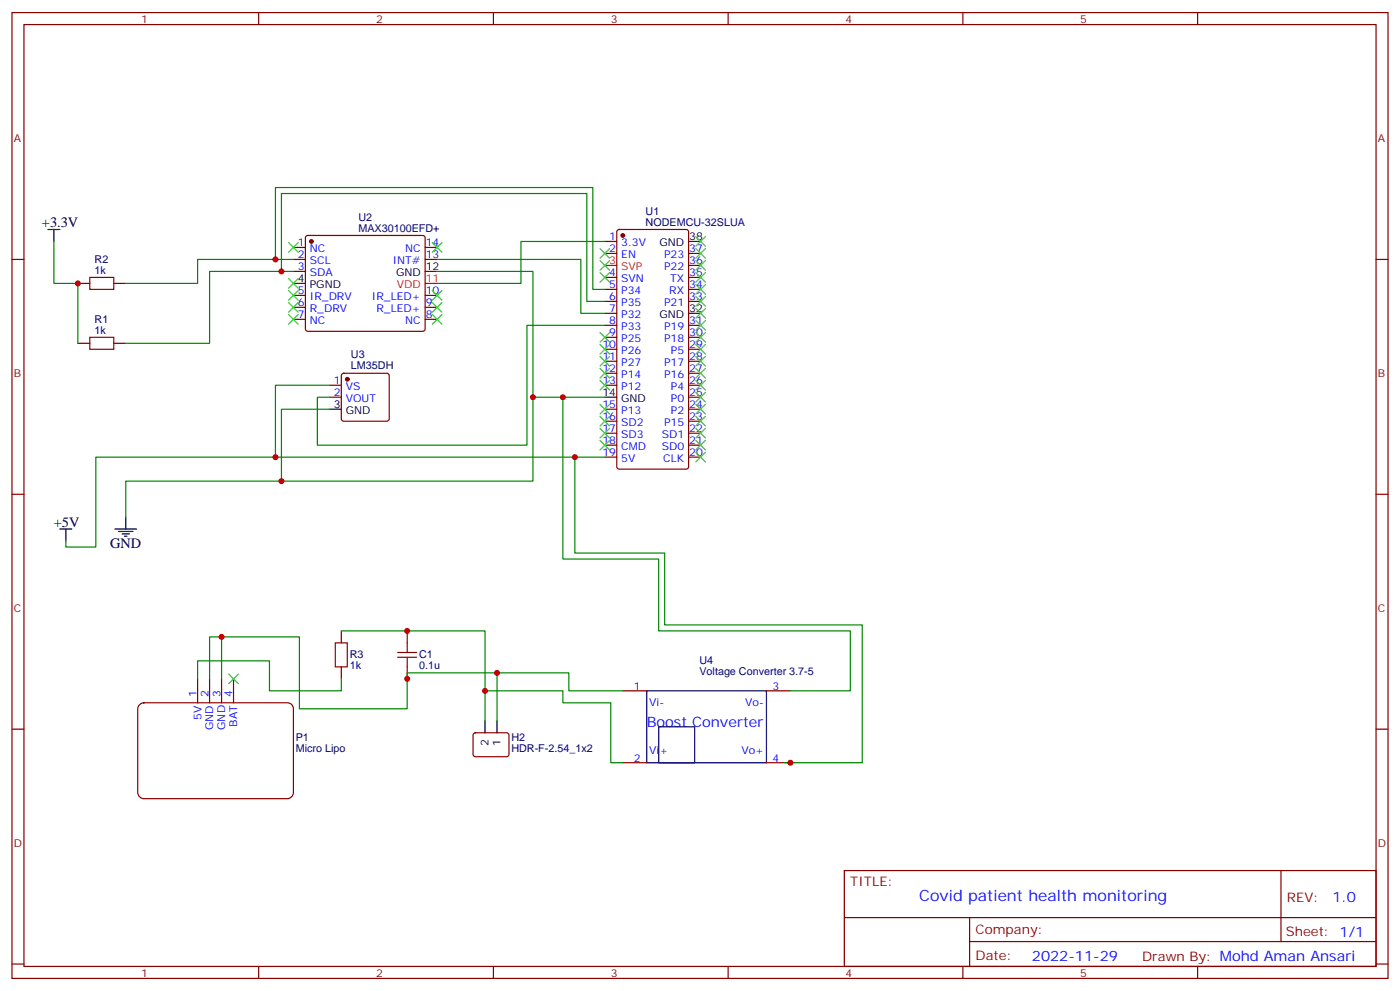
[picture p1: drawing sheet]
<svg xmlns="http://www.w3.org/2000/svg" width="412mm" height="292mm" viewBox="0 0 412 292" stroke-linecap="round" stroke-linejoin="round" font-family="sans-serif">
<g fill="none" stroke="#870000" stroke-width=".35">
<path d="M3.5 3.7h405.4v284.3h-405.4zM7.1 7.2h398.2v277.3h-398.2zM76.2 3.7v3.5M145.3 3.7v3.5M214.5 3.7v3.5M283.6 3.7v3.5M352.8 3.7v3.5M3.5 76.4h3.6M86.4 76.4h3.6M86.4 72.8h3.6M86.4 79.9h3.6M90.2 69.5l.5-.2h33.8l.5 .2 .2 .5v26.8l-.2 .5-.5 .2h-33.8l-.5-.2-.2-.5v-26.8z"/>
<path d="M125.2 76.4h3.6M125.2 72.8h3.6M178.2 71.1h3.5M178.2 74.6h3.5M181.9 67.8l.5-.2h19.7l.7 .4v69.4l-.4 .7h-20l-.7-.4v-69.4zM202.8 74.6h3.6M202.8 78.1h3.6M405.3 76.4h3.6M22.9 83.4h3.6M33.5 83.4h3.5M86.4 87h3.6M86.4 90.5h3.6"/>
<path d="M86.4 94h3.6M125.2 87h3.6M125.2 90.5h3.6M125.2 94h3.6M178.2 81.7h3.5M178.2 85.2h3.5M178.2 88.7h3.5M178.2 92.3h3.5M178.2 95.8h3.5M178.2 99.3h3.5M202.8 81.7h3.6M202.8 85.2h3.6"/>
<path d="M202.8 88.7h3.6M202.8 95.8h3.6M202.8 99.3h3.6M22.9 101.1h3.6M33.5 101.1h3.5M97 113.4h3.5M97 116.9h3.5M100.8 110.1l.4-.2h12.7l.5 .2 .3 .5v12.7l-.3 .5-.5 .2h-12.7l-.5-.2-.2-.5v-12.7zM178.2 102.8h3.5M178.2 106.4h3.5M178.2 109.9h3.5M178.2 113.4h3.5"/>
<path d="M202.8 102.8h3.6M202.8 106.4h3.6M202.8 109.9h3.6M202.8 113.4h3.6M202.8 116.9h3.6M178.2 120.5h3.5M178.2 124h3.5M178.2 127.5h3.5M178.2 131.1h3.5M178.2 134.6h3.5M202.8 120.5h3.6M202.8 124h3.6"/>
<path d="M202.8 127.5h3.6M202.8 131.1h3.6M202.8 134.6h3.6M3.5 145.5h3.6M405.3 145.5h3.6M58.2 199.8v7.1M61.7 199.8v7.1M65.3 199.8v7.1M68.8 199.8v7.1M100.5 185.7v3.6M100.5 196.3v3.5M119.9 185.7v3.6"/>
<path d="M119.9 196.3v3.5M3.5 214.7h3.6M41.2 207.4l1.1-.5h42.4a1.76 1.76 0 0 1 1.7 1.8v24.7a1.89 1.89 0 0 1-1.7 1.7h-42.4a1.89 1.89 0 0 1-1.7-1.7v-24.7zM139.6 215.9l.5-.2 9.4 .1 .4 .6v5.9l-.7 .5-9.4-.1-.5-.6v-5.7zM183.4 203.4h7.1M225.8 203.4h7M405.3 214.7h3.6M183.4 224.5h7.1M225.8 224.5h7M248.7 256.3h156.6v28.2h-156.6zM377.3 256.3v20.9M248.7 270.1h156.5"/>
<path d="M285.6 277.2h119.6M285.6 270.1v14.2M3.5 283.8h3.6M76.2 284.5v3.5M145.3 284.5v3.5M214.5 284.5v3.5M283.6 284.5v3.5M352.8 284.5v3.5M405.3 283.8h3.6"/>
</g>
<g fill="#870000" stroke="#870000" stroke-width=".35">
<circle cx="183.4" cy="69.3" r=".53"/>
<circle cx="91.7" cy="71.1" r=".53"/>
<circle cx="102.3" cy="111.7" r=".53"/>
</g>
<path d="M178.2 78.1h3.5M125.2 83.4h3.6" fill="none" stroke="#f00" stroke-width=".35"/>
<g fill="none" stroke="#000" stroke-width=".35">
<path d="M14.1 67.6h3.5M15.9 67.6v3.5M125.2 79.9h3.6M202.8 71.1h3.6M86.4 83.4h3.6M202.8 92.3h3.6M178.2 116.9h3.5M97 120.5h3.5M17.6 155.8h3.6M19.4 155.8v3.5M33.9 155.8h6.3M34.9 156.5h4.3"/>
<path d="M36 157.2h2.1M36.7 157.9h.7M37 152.2v3.6M142.9 212.2v3.5M146.4 212.2v3.5M190.5 203.4h35.3v21.1h-35.3zM194 214h10.6v10.5h-10.6z"/>
</g>
<path d="M26.5 99.3h7v3.5h-7zM26.5 81.7h7v3.5h-7zM98.8 189.3h3.5v7h-3.5zM117.1 193.5h5.7M117.1 192.1h5.7M119.9 189.3v2.8M119.9 193.5v2.8" fill="none" stroke="#a10000" stroke-width=".35"/>
<g fill="none" stroke="#008700" stroke-width=".35">
<path d="M15.9 71.1v12.3h7v17.7M81.1 76.4v-21.2h93.5v30h3.6M82.9 79.9v-22.9h90v31.7h5.3M86.4 76.4h-28.2v7h-21.2M86.4 79.9h-24.7v21.2h-24.7M128.8 79.9h28.2v37h21.2M128.8 76.4h42.3v15.9h7.1M178.2 71.1h-24.7v12.3h-24.7M178.2 95.8h-23v35.3h-61.7v-14.2h3.5M97 113.4h-15.9v21.2M157 116.9v24.7h-120v10.6M165.8 116.9v47.7h28.2v21.1h56.5v17.7h-17.7"/>
<path d="M97 120.5h-14.1v21.1M169.3 134.6v28.2h26.5v21.2h58.2v40.5h-22.9M178.2 134.6h-150v26.4h-8.8v-1.7M58.2 199.8v-5.2h21.2v8.8h21.1v-3.6M61.7 199.8v-12.3h3.6v12.3M65.3 187.5h22.9v21.2h31.7v-10.6h26.5v14.1M100.5 185.7h42.4v26.5M146.4 198.1h21.2v5.3h15.8M142.9 203.4h22.9v3.5h14.1v17.6h3.5"/>
</g>
<g fill="none" stroke="#3c3" stroke-width=".35">
<path d="M85 71.4l2.8 2.9M87.8 71.4l-2.8 2.9M127.4 71.4l2.8 2.9M130.2 71.4l-2.8 2.9M176.7 73.2l2.9 2.8M176.7 76.7l2.9 2.9M179.6 73.2l-2.9 2.8M179.6 76.7l-2.9 2.9M205 76.7l2.8 2.9M205 73.2l2.8 2.8M205 69.7l2.8 2.8M207.8 69.7l-2.8 2.8"/>
<path d="M207.8 73.2l-2.8 2.8M207.8 76.7l-2.8 2.9M85 92.6l2.8 2.8M85 89.1l2.8 2.8M85 85.5l2.8 2.9M85 82l2.8 2.8M87.8 92.6l-2.8 2.8M87.8 89.1l-2.8 2.8M87.8 85.5l-2.8 2.9M87.8 82l-2.8 2.8M127.4 92.6l2.8 2.8M127.4 89.1l2.8 2.8"/>
<path d="M127.4 85.5l2.8 2.9M130.2 92.6l-2.8 2.8M130.2 89.1l-2.8 2.8M130.2 85.5l-2.8 2.9M176.7 80.3l2.9 2.8M176.7 97.9l2.9 2.8M179.6 80.3l-2.9 2.8M179.6 97.9l-2.9 2.8M205 87.3l2.8 2.8M205 83.8l2.8 2.8M205 80.3l2.8 2.8M205 90.8l2.8 2.9"/>
<path d="M205 94.4l2.8 2.8M205 97.9l2.8 2.8M207.8 80.3l-2.8 2.8M207.8 83.8l-2.8 2.8M207.8 94.4l-2.8 2.8M207.8 97.9l-2.8 2.8M207.8 87.3l-2.8 2.8M207.8 90.8l-2.8 2.9M176.7 101.4l2.9 2.8M176.7 105l2.9 2.8M176.7 108.5l2.9 2.8M176.7 112l2.9 2.8"/>
<path d="M176.7 119.1l2.9 2.8M179.6 101.4l-2.9 2.8M179.6 105l-2.9 2.8M179.6 108.5l-2.9 2.8M179.6 112l-2.9 2.8M179.6 119.1l-2.9 2.8M205 119.1l2.8 2.8M205 115.5l2.8 2.9M205 112l2.8 2.8M205 101.4l2.8 2.8M205 105l2.8 2.8M205 108.5l2.8 2.8"/>
<path d="M207.8 101.4l-2.8 2.8M207.8 119.1l-2.8 2.8M207.8 115.5l-2.8 2.9M207.8 112l-2.8 2.8M207.8 105l-2.8 2.8M207.8 108.5l-2.8 2.8M176.7 122.6l2.9 2.8M176.7 126.1l2.9 2.8M176.7 129.6l2.9 2.9M179.6 122.6l-2.9 2.8M179.6 126.1l-2.9 2.8M179.6 129.6l-2.9 2.9"/>
<path d="M205 126.1l2.8 2.8M205 129.6l2.8 2.9M205 133.2l2.8 2.8M205 122.6l2.8 2.8M207.8 133.2l-2.8 2.8M207.8 129.6l-2.8 2.9M207.8 126.1l-2.8 2.8M207.8 122.6l-2.8 2.8M67.4 198.4l2.8 2.9M70.2 198.4l-2.8 2.9"/>
</g>
<g fill="#c00">
<circle cx="157" cy="116.9" r=".88"/>
<circle cx="22.9" cy="83.4" r=".88"/>
<circle cx="81.1" cy="76.4" r=".88"/>
<circle cx="82.9" cy="79.9" r=".88"/>
<circle cx="81.1" cy="134.6" r=".88"/>
<circle cx="82.9" cy="141.6" r=".88"/>
<circle cx="169.3" cy="134.6" r=".88"/>
<circle cx="232.8" cy="224.5" r=".88"/>
<circle cx="165.8" cy="116.9" r=".88"/>
<circle cx="119.9" cy="185.7" r=".88"/>
<circle cx="65.3" cy="187.5" r=".88"/>
<circle cx="119.9" cy="199.8" r=".88"/>
<circle cx="146.4" cy="198.1" r=".88"/>
<circle cx="142.9" cy="203.4" r=".88"/>
</g>
<text font-size="4.6" fill="#00f" x="270.8" y="265.3">Covid patient health monitoring</text>
<g font-size="4.2">
<text x="12.3" y="66.9">+3.3V</text>
<text x="15.9" y="155">+5V</text>
<text x="32.5" y="161.4">GND</text>
</g>
<g font-size="4.2" fill="#00f">
<text x="190.5" y="214">Boost Converter</text>
<text x="392.5" y="265.6">1.0</text>
<text x="304" y="282.9">2022-11-29</text>
</g>
<g font-size="3.9" fill="#800">
<text x="250.5" y="260.9">TITLE:</text>
<text x="379.1" y="265.6">REV:</text>
<text x="287.4" y="275.1">Company:</text>
<text x="378.7" y="275.7">Sheet: 1/1</text>
<text x="287.4" y="282.8">Date:</text>
<text x="336.4" y="282.8">Drawn By: Mohd Aman Ansari</text>
</g>
<g font-size="3.2" fill="#800">
<text x="41.6" y="6.7">1</text>
<text x="110.8" y="6.7">2</text>
<text x="179.9" y="6.7">3</text>
<text x="249.1" y="6.7">4</text>
<text x="318.2" y="6.7">5</text>
<text x="4.1" y="41.8">A</text>
<text x="405.9" y="41.8">A</text>
<text x="4.1" y="110.9">B</text>
<text x="405.9" y="110.9">B</text>
<text x="4.1" y="180.1">C</text>
<text x="405.9" y="180.1">C</text>
<text x="4.1" y="249.2">D</text>
<text x="405.9" y="249.2">D</text>
<text x="41.6" y="287.5">1</text>
<text x="110.8" y="287.5">2</text>
<text x="179.9" y="287.5">3</text>
<text x="249.1" y="287.5">4</text>
<text x="318.2" y="287.5">5</text>
</g>
<g font-size="3.2" fill="#000080">
<text x="105.6" y="65.1">U2</text>
<text x="190.2" y="63.3">U1</text>
<text x="105.6" y="68.3">MAX30100EFD+</text>
<text x="190.2" y="66.5">NODEMCU-32SLUA</text>
<text x="27.9" y="77.4">R2</text>
<text x="27.9" y="80.6">1k</text>
<text x="27.9" y="95.1">R1</text>
<text x="27.9" y="98.2">1k</text>
<text x="103.4" y="105.5">U3</text>
<text x="103.4" y="108.7">LM35DH</text>
<text x="103" y="197">1k</text>
<text x="103" y="193.9">R3</text>
<text x="123.5" y="197">0.1u</text>
<text x="123.5" y="193.9">C1</text>
<text x="206" y="195.6">U4</text>
<text x="206" y="198.8">Voltage Converter 3.7-5</text>
<text x="87.1" y="221.4">Micro Lipo</text>
<text x="87.1" y="218.2">P1</text>
<text x="150.6" y="221.4">HDR-F-2.54_1x2</text>
<text x="150.6" y="218.2">H2</text>
</g>
<g font-size="3.2" fill="#00f">
<text x="179.5" y="70.7">1</text>
<text x="87.8" y="72.5">1</text>
<text x="87.8" y="76">2</text>
<text x="91.3" y="74.3">NC</text>
<text x="91.3" y="77.8">SCL</text>
<text x="115.7" y="77.8">INT#</text>
<text x="119.3" y="74.3">NC</text>
<text x="125.4" y="76">13</text>
<text x="125.4" y="72.5">14</text>
<text x="179.5" y="74.3">2</text>
<text x="183" y="72.5">3.3V</text>
<text x="183" y="76">EN</text>
<text x="195.6" y="76">P23</text>
<text x="203" y="77.8">36</text>
<text x="203" y="74.3">37</text>
<text x="87.8" y="79.6">3</text>
<text x="91.3" y="81.3">SDA</text>
<text x="179.5" y="81.3">4</text>
<text x="183" y="83.1">SVN</text>
<text x="195.6" y="79.6">P22</text>
<text x="197.4" y="83.1">TX</text>
<text x="203" y="81.3">35</text>
<text x="87.8" y="86.6">5</text>
<text x="91.3" y="88.4">IR_DRV</text>
<text x="109.6" y="88.4">IR_LED+</text>
<text x="125.4" y="86.6">10</text>
<text x="179.5" y="84.8">5</text>
<text x="179.5" y="88.4">6</text>
<text x="183" y="86.6">P34</text>
<text x="197.2" y="86.6">RX</text>
<text x="203" y="88.4">33</text>
<text x="203" y="84.8">34</text>
<text x="87.8" y="90.1">6</text>
<text x="87.8" y="93.7">7</text>
<text x="91.3" y="91.9">R_DRV</text>
<text x="91.3" y="95.4">NC</text>
<text x="110.9" y="91.9">R_LED+</text>
<text x="119.3" y="95.4">NC</text>
<text x="125.4" y="93.7">8</text>
<text x="125.4" y="90.1">9</text>
<text x="179.5" y="91.9">7</text>
<text x="179.5" y="95.4">8</text>
<text x="183" y="90.1">P35</text>
<text x="183" y="93.7">P32</text>
<text x="195.6" y="90.1">P21</text>
<text x="203" y="95.4">31</text>
<text x="179.5" y="99">9</text>
<text x="183" y="97.2">P33</text>
<text x="183" y="100.7">P25</text>
<text x="195.6" y="100.7">P18</text>
<text x="195.6" y="97.2">P19</text>
<text x="203" y="99">30</text>
<text x="177.5" y="102.5">10</text>
<text x="177.5" y="106">11</text>
<text x="183" y="104.2">P26</text>
<text x="183" y="107.8">P27</text>
<text x="195.6" y="107.8">P17</text>
<text x="197.6" y="104.2">P5</text>
<text x="203" y="106">28</text>
<text x="203" y="102.5">29</text>
<text x="98.4" y="113.1">1</text>
<text x="177.5" y="109.5">12</text>
<text x="177.5" y="113.1">13</text>
<text x="183" y="111.3">P14</text>
<text x="195.6" y="111.3">P16</text>
<text x="203" y="113.1">26</text>
<text x="203" y="109.5">27</text>
<text x="98.4" y="116.6">2</text>
<text x="101.8" y="114.8">VS</text>
<text x="101.8" y="118.4">VOUT</text>
<text x="183" y="114.8">P12</text>
<text x="197.6" y="118.4">P0</text>
<text x="197.6" y="114.8">P4</text>
<text x="203" y="116.6">25</text>
<text x="177.5" y="120.1">15</text>
<text x="177.5" y="123.6">16</text>
<text x="183" y="121.9">P13</text>
<text x="183" y="125.4">SD2</text>
<text x="195.6" y="125.4">P15</text>
<text x="197.6" y="121.9">P2</text>
<text x="203" y="123.6">23</text>
<text x="203" y="120.1">24</text>
<text x="177.5" y="127.2">17</text>
<text x="177.5" y="130.7">18</text>
<text x="183" y="128.9">SD3</text>
<text x="194.9" y="128.9">SD1</text>
<text x="203" y="130.7">21</text>
<text x="203" y="127.2">22</text>
<text x="177.5" y="134.2">19</text>
<text x="183" y="132.5">CMD</text>
<text x="183" y="136">5V</text>
<text x="194.9" y="132.5">SD0</text>
<text x="195.4" y="136">CLK</text>
<text x="203" y="134.2">20</text>
<text x="186.7" y="203">1</text>
<text x="227.5" y="203">3</text>
<text x="57.8" y="205.3" transform="rotate(-90 57.8 205.3)">1</text>
<text x="61.4" y="205.3" transform="rotate(-90 61.4 205.3)">2</text>
<text x="64.9" y="205.1" transform="rotate(-90 64.9 205.1)">3</text>
<text x="68.4" y="205.1" transform="rotate(-90 68.4 205.1)">4</text>
<text x="191.2" y="208">Vi-</text>
<text x="219.5" y="208">Vo-</text>
<text x="59.3" y="211.9" transform="rotate(-90 59.3 211.9)">5V</text>
<text x="62.8" y="215" transform="rotate(-90 62.8 215)">GND</text>
<text x="66.3" y="214.9" transform="rotate(-90 66.3 214.9)">GND</text>
<text x="69.8" y="213.9" transform="rotate(-90 69.8 213.9)">BAT</text>
<text x="186.7" y="224.2">2</text>
<text x="191.2" y="222.1">Vi+</text>
<text x="218.4" y="222.1">Vo+</text>
<text x="227.5" y="224.2">4</text>
</g>
<g font-size="3.2">
<text x="203" y="70.7">38</text>
<text x="194.3" y="72.5">GND</text>
<text x="87.8" y="83.1">4</text>
<text x="116.6" y="81.3">GND</text>
<text x="125.4" y="79.6">12</text>
<text x="91.3" y="84.8">PGND</text>
<text x="194.3" y="93.7">GND</text>
<text x="203" y="91.9">32</text>
<text x="177.5" y="116.6">14</text>
<text x="183" y="118.4">GND</text>
<text x="98.4" y="120.1">3</text>
<text x="101.8" y="121.9">GND</text>
<text x="143.9" y="219.5" transform="rotate(-90 143.9 219.5)">2</text>
<text x="147.5" y="219.5" transform="rotate(-90 147.5 219.5)">1</text>
</g>
<g font-size="3.2" fill="#f00">
<text x="179.5" y="77.8">3</text>
<text x="125.4" y="83.1">11</text>
<text x="183" y="79.6">SVP</text>
<text x="116.9" y="84.8">VDD</text>
</g>
</svg>
